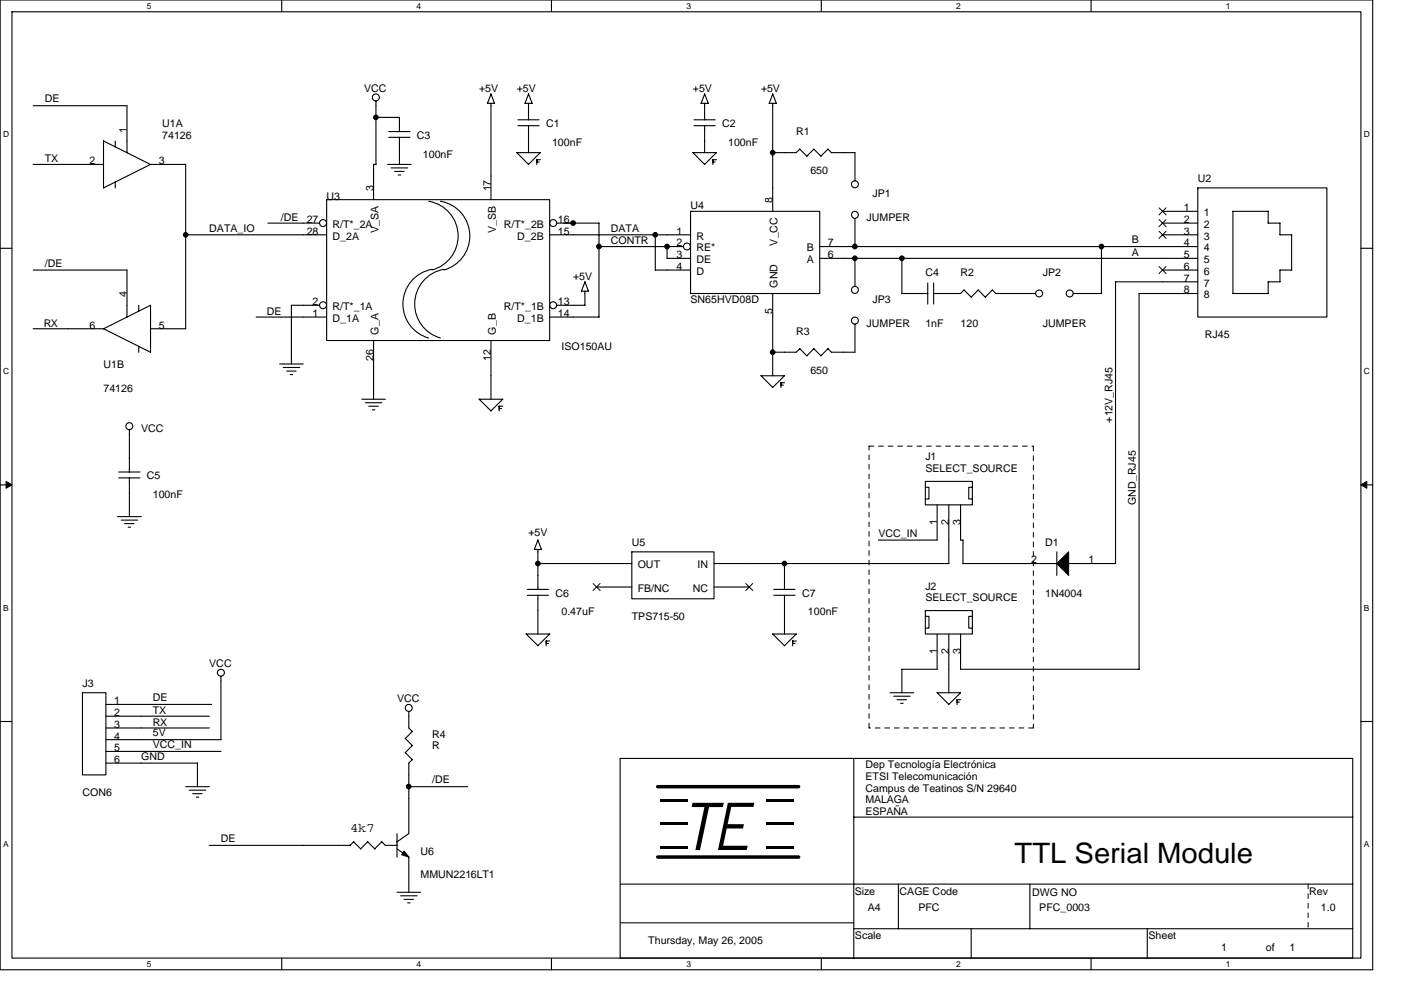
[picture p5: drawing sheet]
<svg xmlns="http://www.w3.org/2000/svg" width="297mm" height="210mm" viewBox="0 0 297 210" stroke-linecap="round" stroke-linejoin="round" font-family="sans-serif">
<path d="M0 0h291v205.6h-291zM2.5 2.5h286v200.6h-286z" fill="none" stroke="#000" stroke-width=".23"/>
<g fill="#fff">
<path d="M31.1 .3h1v1.9h-1z"/>
<path d="M31.1 203.4h1v2h-1z"/>
</g>
<path d="M59.7 0v2.5M59.7 203.1v2.5" fill="none" stroke="#000" stroke-width=".23"/>
<g fill="#fff">
<path d="M88.3 .3h1v1.9h-1z"/>
<path d="M88.3 203.4h1v2h-1z"/>
</g>
<path d="M116.9 0v2.5M116.9 203.1v2.5" fill="none" stroke="#000" stroke-width=".23"/>
<g fill="#fff">
<path d="M145.5 .3h1v1.9h-1z"/>
<path d="M145.5 203.4h1v2h-1z"/>
</g>
<path d="M174.1 0v2.5M174.1 203.1v2.5" fill="none" stroke="#000" stroke-width=".23"/>
<g fill="#fff">
<path d="M202.7 .3h1v1.9h-1z"/>
<path d="M202.7 203.4h1v2h-1z"/>
</g>
<path d="M231.3 0v2.5M231.3 203.1v2.5" fill="none" stroke="#000" stroke-width=".23"/>
<g fill="#fff">
<path d="M259.9 .3h1v1.9h-1z"/>
<path d="M259.9 203.4h1v2h-1z"/>
<path d="M.7 27.6h1.3v1.9h-1.3z"/>
<path d="M289.2 27.6h1.3v1.9h-1.3z"/>
<path d="M.7 77.7h1.3v2h-1.3z"/>
<path d="M289.2 77.7h1.3v2h-1.3z"/>
</g>
<path d="M0 52.6h2.5M288.5 52.6h2.5" fill="none" stroke="#000" stroke-width=".23"/>
<g fill="#fff">
<path d="M.7 127.9h1.2v2h-1.2z"/>
<path d="M289.2 127.9h1.2v2h-1.2z"/>
</g>
<path d="M0 102.8h2.5M288.5 102.8h2.5" fill="none" stroke="#000" stroke-width=".23"/>
<path d="M1.3 102.1l1.2 .7-1.2 .7zM288.5 102.8l1.3-.7v1.4z" fill="#000" stroke="#000" stroke-width=".21"/>
<g fill="#fff">
<path d="M.7 178h1.2v2h-1.2z"/>
<path d="M289.2 178h1.2v2h-1.2z"/>
</g>
<g fill="none" stroke="#000" stroke-width=".23">
<path d="M104.1 19.9l.8 2M104.1 19.9l-.7 2M112.1 19.9l.7 2M112.1 19.9l-.8 2h1.5M149.4 19.9l.8 2M149.4 19.9l-.8 2h1.6M163.8 19.9l.8 2M163.8 19.9l-.7 2M7 34.9h14.9M7 22.4h19.9v10M21.9 29.9v10l10-5h7.5v34.8h-7.5M21.9 29.9l10 5"/>
<path d="M24.4 29.9v1.2M24.4 38.6v1.3M79.7 21.4v13.5h-.5v7.4M79.7 24.9h5v3M82.2 34.9h5M82.4 29.1h4.5M82.4 27.9h4.5M82.9 35.6h3.5M83.7 36.3h2M84.4 37.1h.6M84.7 29.1v5.8M103.3 21.9h1.5"/>
<path d="M104.1 21.9v20.4M109.6 32.3l2.4 2.6 2.6-2.5M109.6 32.4h5M109.8 26.6h4.5M109.8 25.4h4.5M112.1 21.9v3.5M112.1 26.6v5.8M113.8 34.4h.5M114.6 33.9h-.8v1M146.9 32.3l2.5 2.6 2.5-2.5h-5M147.1 26.6h4.5M147.1 25.4h4.5"/>
<path d="M149.4 21.9v3.5M149.4 26.6v5.8M151.1 34.4h.5M151.9 33.9h-.8v1M163.1 21.9h1.5M163.8 21.9v22.9M169.6 31.6l1.5 1.5M169.6 31.6l-.8 .8h-5M172.6 31.6l-1.5 1.5M175.5 31.6l.8 .8h5v5.9M175.6 31.6l-1.5 1.5-1.6-1.5M254 39.8h27.3v27.4h-27.3z"/>
<path d="M7 57.3h19.9v9.9M39.4 49.8h29.9M56.8 47.3h11M69.3 42.3h47.2v29.9h-47.2zM90.9 42.7a7.5 7.5 0 0 1 6.2 7 7.5 7.5 0 0 1-5.5 7.5M91.6 57.1a7.5 7.5 0 0 0-6.2 7 7.5 7.5 0 0 0 5.5 7.6M93.4 42.7a7.5 7.5 0 0 1 6.2 7 7.5 7.5 0 0 1-5.5 7.5M94.1 57.1a7.5 7.5 0 0 0-6.2 7 7.5 7.5 0 0 0 5.5 7.5M116.5 49.8h29.9M118 47.3h9v19.9M127 52.3h17.9M138.9 57.3h7.5"/>
<path d="M138.9 49.8v7.5M141.4 54.8h5M141.4 52.3v2.5M146.4 44.8h27.4v17.4h-27.4zM173.8 54.8h80.2M173.8 52.3h80.2M181.3 46.3v6M181.3 54.8v5.9M191.2 54.8v7.4h5.5M196.7 60v4.5M197.9 60v4.5M233.5 52.3v9.9h-5.9"/>
<path d="M246.5 49.8h7.5M246.5 57.3h7.5M246.5 44.8h7.5M246.5 47.3h7.5M254 59.8h-17.5v59.7M271.4 49.8h2.5v7.5M271.4 49.8v-2.5h-2.5v-2.5h-7.5v17.4h7.5v-2.4h2.5v-2.5h2.5M7 69.7h14.9M21.9 69.7l10-5v10M21.9 69.7l10 5M29.4 64.7v1.3M29.4 73.4v1.3"/>
<path d="M54.3 67.2h15M59.3 77.2h5M60 77.9h3.5M60.8 78.7h2M61.5 79.4h.6M67.8 64.7h-6v12.5M79.2 72.2v12.5M104.1 72.2v12.5M116.5 67.2h10.5M118 64.7h6M123.3 61.7h1.5l-.8-1.9-.7 1.9M124 61.7v3"/>
<path d="M163.8 62.2v17.5M169.6 73.9l1.5 1.6M169.6 73.9l-.8 .8h-5M172.5 73.9l1.6 1.6M172.6 73.9l-1.5 1.5M175.6 73.9l-1.6 1.5M181.3 68.7v6h-5l-.8-.8M204.4 61.5l1.5 1.5M204.4 61.5l-.7 .7h-5.8M205.9 63l1.5-1.5 1.5 1.5M210.4 61.5l.8 .8M210.4 61.5l-1.5 1.5"/>
<path d="M211.1 62.2h8.5M254 62.2h-12.5v79.7M27.4 91.1v9M76.7 84.6h5M77.5 85.4h3.5M78.2 86.1h2M78.9 86.9h.6M101.6 84.6l2.5 2.5M101.6 84.6h5l-2.5 2.5M105.8 86.6h.5M105.8 86.1h.8M105.8 86.1v1"/>
<path d="M163.8 82.1l-2.4-2.4h4.9l-2.5 2.5M165.6 81.7h.5M166.3 81.2h-.7v1M24.9 109.5h5M25.2 101.3h4.5M25.2 100.1h4.5M25.7 110.3h3.5M26.4 111h2M27.2 111.8h.5M27.4 101.3v8.3M114 114.5l.8 2h-1.5M114 116.5v8.5"/>
<path d="M114 114.5l-.7 2M114 119.5h20M134 117h17.4v10h-17.4zM151.4 119.5h49.8M166.3 119.5v5.5M186.2 114.5h12.5M196.2 102.1h10v4.9h-10zM196.2 103.3h.8v2.5h-.8M198.7 107v7.5M201.2 107v12.5M203.7 107v7.5h.5v5M204.2 119.5h19.9"/>
<path d="M206.2 103.3h-.8v2.5h.8M224.1 117v5M226.5 119.5h10M111.5 134.4l2.5 2.5M111.6 134.4h5l-2.6 2.5M111.8 126.2h4.5M111.8 125h4.5M114 126.2v8.3M115.8 136.4h.5M116.6 135.9h-.8v1M126.5 124.5h7.5M151.4 124.5h7.5"/>
<path d="M163.8 134.4l2.5 2.5 2.5-2.5h-5M164.1 126.2h4.5M164.1 125h4.5M166.3 126.2v8.3M168 136.4h.6M168.8 135.9h-.7v1M196.2 129.5h10v4.9h-10zM196.2 130.7h.8v2.5h-.8M198.7 134.4v7.5M201.2 134.4v12.5M203.7 134.4v7.5h37.8M206.2 130.7h-.8v2.5h.8"/>
<path d="M0 153h2.5M17.5 146.9h5v17.4h-5zM22.5 149.4h22.4M22.5 151.8h21.9M22.5 154.3h21.9M22.5 159.3h24.4M46.8 143.4v13.4h-24.3M86.7 150.9v3.4l.7 .8M87.4 155.1l-1.5 1.5 1.5 1.5M87.4 158.1l-1.5 1.5 1.5 1.5M188.7 146.9h5M189.5 147.6h3.5"/>
<path d="M190.2 148.4h2M191 149.1h.5M198.7 141.9h-7.5v5M202.9 148.9h.5M203.7 146.9l-2.5 2.5-2.5-2.5h5M203.7 148.4h-.8v1M288.5 153h2.5M22.5 161.8h19.4v5M39.4 166.8h5M40.1 167.5h3.5M40.8 168.3h2.1M41.6 169h.5"/>
<path d="M75 178.5l1.5 1.5 1.5-1.5 1.5 1.5 1.5-1.5 .7 .8M75 178.5l-.8 .7h-29.8M81.7 179.2h2.5M84.2 176.7v5M84.2 180l2.5 1.7M86.7 166.8h12.4M87.4 161.1l-.7 .7v14.9l-2.5 1.8M131.5 160.8h155.3v42.3h-155.3zM181 173.2h105.8M181 160.8v42.4M84.2 189.2h5M84.9 189.9h3.5"/>
<path d="M85.7 190.7h2M86.4 191.4h.5M86.7 181.7v7.5M131.7 195.7h49.3M131.7 187.5h155.1M181 196.9h105.8M190.5 187.5v9.4M205.9 196.9v6.3M218.4 187.5v9.4M243.2 196.9v6.3"/>
<circle cx="79.7" cy="20.7" r=".74"/>
<circle cx="181.3" cy="39.1" r=".74"/>
<circle cx="68.5" cy="47.3" r=".74"/>
<circle cx="117.3" cy="47.3" r=".74"/>
<circle cx="145.6" cy="52.3" r=".74"/>
<circle cx="181.3" cy="45.5" r=".74"/>
<circle cx="68.5" cy="64.7" r=".74"/>
<circle cx="117.3" cy="64.7" r=".74"/>
<circle cx="181.3" cy="61.5" r=".74"/>
<circle cx="181.3" cy="68" r=".74"/>
<circle cx="220.3" cy="62.2" r=".74"/>
<circle cx="226.8" cy="62.2" r=".74"/>
<circle cx="27.4" cy="90.4" r=".74"/>
<circle cx="46.8" cy="142.6" r=".74"/>
<circle cx="86.7" cy="150.1" r=".74"/>
</g>
<path d="M139.4 166.8h29.9M139.4 181.7h29.9" fill="none" stroke="#000" stroke-width=".74"/>
<path d="M184.3 94.6h34.8M219.1 94.6v59.7M184.3 154.3v-59.7M219.1 154.3h-34.8M277.3 187.5v9.4" fill="none" stroke="#000" stroke-width=".21" stroke-dasharray="1 1 1 1 1 1 1 1"/>
<g fill="#000" stroke="#000" stroke-width=".23">
<path d="M224.1 119.5l2.5-2.5v5z" fill-rule="evenodd"/>
<path d="M85.7 180.5l1 1.2-1.5-.5z" fill-rule="evenodd"/>
<circle cx="79.7" cy="24.9" r=".49"/>
<circle cx="163.8" cy="32.4" r=".49"/>
<circle cx="39.4" cy="49.8" r=".49"/>
<circle cx="121.5" cy="47.3" r=".49"/>
<circle cx="127" cy="52.3" r=".5"/>
<circle cx="138.9" cy="49.8" r=".49"/>
<circle cx="141.4" cy="52.3" r=".49"/>
<circle cx="181.2" cy="52.3" r=".49"/>
<circle cx="181.2" cy="54.8" r=".49"/>
<circle cx="191.2" cy="54.8" r=".49"/>
<circle cx="233.5" cy="52.3" r=".49"/>
<circle cx="163.8" cy="74.7" r=".49"/>
<circle cx="114" cy="119.5" r=".49"/>
<circle cx="166.3" cy="119.5" r=".49"/>
<circle cx="86.7" cy="166.8" r=".49"/>
</g>
<path d="M245.7 44.1l1.5 1.5M245.7 46.6l1.5 1.5M245.7 49l1.5 1.5M245.7 56.5l1.5 1.5M247.2 44.1l-1.5 1.5M247.2 46.6l-1.5 1.5M247.2 49l-1.5 1.5M247.2 56.5l-1.5 1.5M125.7 123.7l1.6 1.5M127.2 123.7l-1.5 1.5M158.1 123.7l1.5 1.5M159.6 123.7l-1.5 1.5" fill="none" stroke="#000" stroke-width=".21"/>
<g font-size="15.9">
<text x="139.4" y="170">_</text>
<text x="161.8" y="170">_</text>
<text x="139.4" y="175">_</text>
<text x="161.8" y="175">_</text>
<text x="139.4" y="180">_TE_</text>
</g>
<text font-size="6" x="215.1" y="182.9">TTL Serial Module</text>
<text font-size="2.7" x="74.2" y="176.4">4k7</text>
<g font-size="2.2">
<text x="9.5" y="21.7">DE</text>
<text x="77.2" y="19.5">VCC</text>
<text x="101.6" y="19.5">+5V</text>
<text x="109.6" y="19.5">+5V</text>
<text x="146.9" y="19.5">+5V</text>
<text x="161.4" y="19.5">+5V</text>
<text x="26.9" y="28.2" transform="rotate(-90 26.9 28.2)">1</text>
<text x="34.4" y="26.9">U1A</text>
<text x="34.4" y="29.4">74126</text>
<text x="88.4" y="29.4">C3</text>
<text x="115.8" y="26.9">C1</text>
<text x="153.1" y="26.9">C2</text>
<text x="168.8" y="28.7">R1</text>
<text x="9.5" y="34.4">TX</text>
<text x="19" y="34.8">2</text>
<text x="33.7" y="34.8">3</text>
<text x="89.7" y="33.4">100nF</text>
<text x="117" y="30.9">100nF</text>
<text x="154.4" y="30.9">100nF</text>
<text x="79.2" y="40.6" transform="rotate(-90 79.2 40.6)">3</text>
<text x="104.1" y="40.6" transform="rotate(-90 104.1 40.6)">17</text>
<text x="171.8" y="36.9">650</text>
<text x="185" y="41.9">JP1</text>
<text x="254" y="38.6">U2</text>
<text x="59.5" y="46.8">/DE</text>
<text x="65" y="47.3">27</text>
<text x="69.3" y="42.4">U3</text>
<text x="118.3" y="47.3">16</text>
<text x="146.4" y="44.4">U4</text>
<text x="163.8" y="43.1" transform="rotate(-90 163.8 43.1)">8</text>
<text x="183.7" y="46.8">JUMPER</text>
<text x="251" y="44.8">1</text>
<text x="251" y="47.3">2</text>
<text x="255.2" y="45.8">1</text>
<text x="44.4" y="49.1">DATA_IO</text>
<text x="65" y="49.8">28</text>
<text x="70.5" y="48.3">R/T*_2A</text>
<text x="70.5" y="50.8">D_2A</text>
<text x="80.2" y="49.3" transform="rotate(-90 80.2 49.3)">V_SA</text>
<text x="105.1" y="49.3" transform="rotate(-90 105.1 49.3)">V_SB</text>
<text x="106.8" y="48.3">R/T*_2B</text>
<text x="109.7" y="50.8">D_2B</text>
<text x="118.3" y="49.8">15</text>
<text x="129.5" y="51.8">CONTR</text>
<text x="129.5" y="49.1">DATA</text>
<text x="143.4" y="52.3">2</text>
<text x="143.4" y="49.8">1</text>
<text x="147.7" y="53.3">RE*</text>
<text x="147.7" y="50.8">R</text>
<text x="164.9" y="52.1" transform="rotate(-90 164.9 52.1)">V_CC</text>
<text x="171" y="53.3">B</text>
<text x="175.5" y="52.3">7</text>
<text x="240" y="51.6">B</text>
<text x="251" y="49.8">3</text>
<text x="251" y="52.3">4</text>
<text x="255.2" y="48.3">2</text>
<text x="255.2" y="50.8">3</text>
<text x="255.2" y="53.3">4</text>
<text x="9.5" y="56.6">/DE</text>
<text x="121.5" y="59.3">+5V</text>
<text x="143.4" y="54.8">3</text>
<text x="143.4" y="57.2">4</text>
<text x="147.7" y="58.3">D</text>
<text x="147.7" y="55.8">DE</text>
<text x="171" y="55.8">A</text>
<text x="175.5" y="54.8">6</text>
<text x="196.2" y="58.5">C4</text>
<text x="203.7" y="58.5">R2</text>
<text x="221.1" y="58.5">JP2</text>
<text x="240" y="54.3">A</text>
<text x="251" y="54.8">5</text>
<text x="251" y="57.2">6</text>
<text x="251" y="59.7">7</text>
<text x="255.2" y="55.8">5</text>
<text x="255.2" y="58.3">6</text>
<text x="26.9" y="63" transform="rotate(-90 26.9 63)">4</text>
<text x="66.3" y="64.7">2</text>
<text x="70.5" y="65.7">R/T*_1A</text>
<text x="106.8" y="65.7">R/T*_1B</text>
<text x="118.3" y="64.7">13</text>
<text x="146.4" y="64.3">SN65HVD08D</text>
<text x="164.9" y="61" transform="rotate(-90 164.9 61)">GND</text>
<text x="185" y="64.3">JP3</text>
<text x="251" y="62.2">8</text>
<text x="255.2" y="60.8">7</text>
<text x="255.2" y="63.2">8</text>
<text x="9.3" y="69.3">RX</text>
<text x="19" y="69.7">6</text>
<text x="33.7" y="69.7">5</text>
<text x="56.6" y="66.8">DE</text>
<text x="66.3" y="67.2">1</text>
<text x="70.5" y="68.2">D_1A</text>
<text x="80.2" y="71" transform="rotate(-90 80.2 71)">G_A</text>
<text x="105.1" y="71" transform="rotate(-90 105.1 71)">G_B</text>
<text x="109.7" y="68.2">D_1B</text>
<text x="118.3" y="67.2">14</text>
<text x="163.8" y="66.6" transform="rotate(-90 163.8 66.6)">5</text>
<text x="168.8" y="71">R3</text>
<text x="183.7" y="69.3">JUMPER</text>
<text x="196.2" y="69.3">1nF</text>
<text x="203.7" y="69.3">120</text>
<text x="221.1" y="69.3">JUMPER</text>
<text x="255.4" y="71.7">RJ45</text>
<text x="21.9" y="78">U1B</text>
<text x="79.2" y="76.5" transform="rotate(-90 79.2 76.5)">26</text>
<text x="104.1" y="76.5" transform="rotate(-90 104.1 76.5)">12</text>
<text x="119" y="74.2">ISO150AU</text>
<text x="21.9" y="83.2">74126</text>
<text x="171.8" y="79.2">650</text>
<text x="235.9" y="89.6" transform="rotate(-90 235.9 89.6)">+12V_RJ45</text>
<text x="29.9" y="91.7">VCC</text>
<text x="31.2" y="101.6">C5</text>
<text x="196.2" y="97.6">J1</text>
<text x="196.2" y="100.1">SELECT_SOURCE</text>
<text x="32.4" y="105.6">100nF</text>
<text x="240.8" y="107" transform="rotate(-90 240.8 107)">GND_RJ45</text>
<text x="112.1" y="113.6">+5V</text>
<text x="186.2" y="113.8">VCC_IN</text>
<text x="198.7" y="111.4" transform="rotate(-90 198.7 111.4)">1</text>
<text x="201.1" y="111.4" transform="rotate(-90 201.1 111.4)">2</text>
<text x="203.6" y="111.4" transform="rotate(-90 203.6 111.4)">3</text>
<text x="134" y="115.8">U5</text>
<text x="218.6" y="119.5">2</text>
<text x="221.6" y="115.8">D1</text>
<text x="230.8" y="119.5">1</text>
<text x="135.2" y="125.5">FB/NC</text>
<text x="135.2" y="120.5">OUT</text>
<text x="146.9" y="125.5">NC</text>
<text x="147.9" y="120.5">IN</text>
<text x="196.2" y="125">J2</text>
<text x="117.8" y="126.5">C6</text>
<text x="119" y="130.5">0.47uF</text>
<text x="134" y="131.5">TPS715-50</text>
<text x="170" y="126.5">C7</text>
<text x="171.3" y="130.5">100nF</text>
<text x="196.2" y="127.5">SELECT_SOURCE</text>
<text x="221.6" y="126.5">1N4004</text>
<text x="44.4" y="141.4">VCC</text>
<text x="198.7" y="138.8" transform="rotate(-90 198.7 138.8)">1</text>
<text x="201.1" y="138.8" transform="rotate(-90 201.1 138.8)">2</text>
<text x="203.6" y="138.8" transform="rotate(-90 203.6 138.8)">3</text>
<text x="17.5" y="145.7">J3</text>
<text x="24.2" y="149.3">1</text>
<text x="32.4" y="148.7">DE</text>
<text x="84.2" y="148.9">VCC</text>
<text x="24.2" y="151.8">2</text>
<text x="24.2" y="154.3">3</text>
<text x="32.4" y="151.4">TX</text>
<text x="32.4" y="153.9">RX</text>
<text x="24.2" y="156.8">4</text>
<text x="24.2" y="159.3">5</text>
<text x="24.2" y="161.8">6</text>
<text x="29.9" y="161.1">GND</text>
<text x="32.4" y="158.6">VCC_IN</text>
<text x="32.4" y="156.1">5V</text>
<text x="91.6" y="156.4">R4</text>
<text x="91.6" y="158.9">R</text>
<text x="91.6" y="166.1">/DE</text>
<text x="183.5" y="162.8">Dep Tecnología Electrónica</text>
<text x="183.5" y="165.3">ETSI Telecomunicación</text>
<text x="183.5" y="167.8">Campus de Teatinos S/N 29640</text>
<text x="17.5" y="168.8">CON6</text>
<text x="183.5" y="172.8">ESPAÑA</text>
<text x="183.5" y="170.3">MALAGA</text>
<text x="46.8" y="178.5">DE</text>
<text x="89.2" y="181.3">U6</text>
<text x="89.2" y="186.2">MMUN2216LT1</text>
<text x="181.3" y="189.7">Size</text>
<text x="190.7" y="189.7">CAGE Code</text>
<text x="218.8" y="190">DWG NO</text>
<text x="277.6" y="189.7">Rev</text>
<text x="184" y="193.2">A4</text>
<text x="194.7" y="193.2">PFC</text>
<text x="220.3" y="193.2">PFC_0003</text>
<text x="280.1" y="193.2">1.0</text>
<text x="137.5" y="200.2">Thursday, May 26, 2005</text>
<text x="181.3" y="199.2">Scale</text>
<text x="243.5" y="199.2">Sheet</text>
<text x="258.9" y="201.7">1</text>
<text x="268.4" y="201.7">of</text>
<text x="273.4" y="201.7">1</text>
</g>
<g font-size="1.8">
<text x="31.1" y="1.8">5</text>
<text x="88.3" y="1.8">4</text>
<text x="145.5" y="1.8">3</text>
<text x="202.7" y="1.8">2</text>
<text x="259.9" y="1.8">1</text>
<text x=".7" y="29.1">D</text>
<text x="289.2" y="29.1">D</text>
<text x=".7" y="79.3">C</text>
<text x="289.2" y="79.3">C</text>
<text x=".7" y="129.5">B</text>
<text x="289.2" y="129.5">B</text>
<text x=".7" y="179.6">A</text>
<text x="289.2" y="179.6">A</text>
<text x="31.1" y="205">5</text>
<text x="88.3" y="205">4</text>
<text x="145.5" y="205">3</text>
<text x="202.7" y="205">2</text>
<text x="259.9" y="205">1</text>
</g>
</svg>
